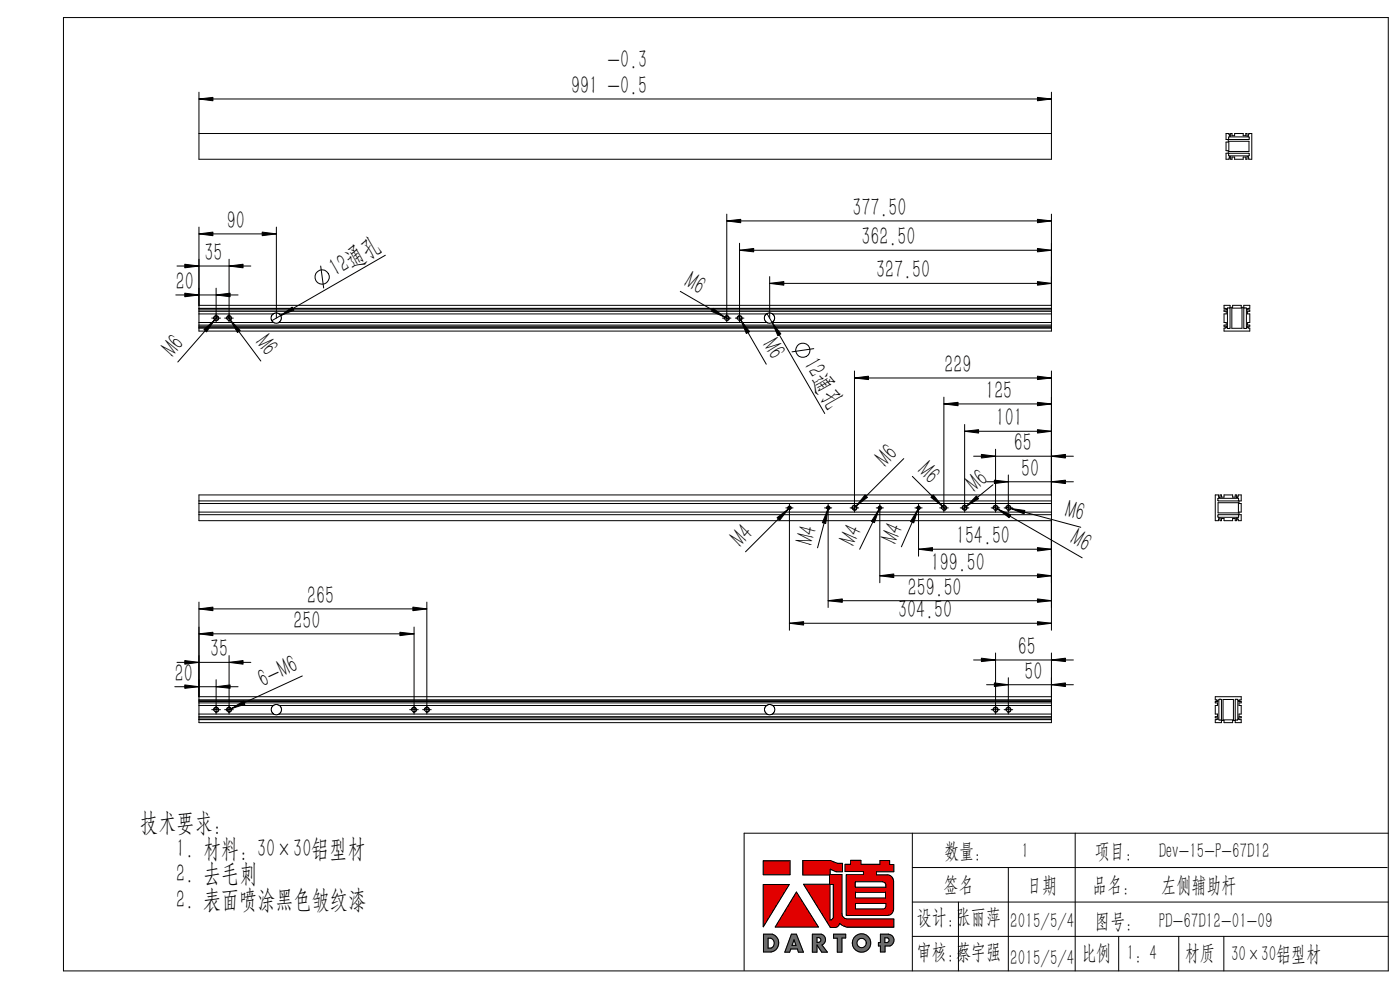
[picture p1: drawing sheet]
<svg xmlns="http://www.w3.org/2000/svg" width="297mm" height="210mm" viewBox="0 0 297 210" stroke-linecap="round" stroke-linejoin="round" font-family="sans-serif">
<g fill="none" stroke="#000" stroke-width=".21">
<path d="M13.5 3.7h281v202.3h-281zM42.2 19.6v14.2h180.9v-14.2M42.2 28.3h180.9M42.2 21h180.9M260.1 28.3h.6l.1 .6h.3v-.6h.3v.5h.5v-.5h1.8v.5h.6v-.5h.2v.6h.3l.1-.6h.7v5.5h-.7l-.1-.6h-.3v.6h-.2v-.5h-.6v.5h-1.8v-.5h-.5v.5h-.3v-.6h-.3l-.1 .6h-.6v-1.3h.5v-.5h-.5v-1.9h.5v-.5h-.5zM260.7 29h4.3v.5l-4.3 .1zM260.7 32.5h4.3v.5l-4.3 .1zM260.7 30h4.3v2.1h-4.3zM37.5 56.4h15.7M42.2 49.6h16.4M48.6 55v13.4M58.6 48.2v19.3"/>
<path d="M68 56.4l.7 4.7M81.7 54.1l-24 13.9M154.2 45.4v23M154.2 46.9h68.9M156.9 51.6v16.8M156.9 53.1h66.2M163.3 58.7v8.8M223.1 45.4v24.8h-180.9v-22M37.3 62.6h13.2M42.2 66.6h15.8l.5-.2 .7 .2M42.2 64.8h180.9M42.2 65.4h180.9"/>
<path d="M42.2 65.7h180.9M42.2 66h180.9M42.2 68.4h15.8M42.2 69.2h180.9M42.2 69h180.9M42.2 69.6h180.9M42.2 65.5h180.9M42.2 69.5h180.9M44.9 67.5h1.9M45.3 67.6a.55 .55 0 0 1 .5-.7 .55 .55 0 0 1 .6 .6 .55 .55 0 0 1-.7 .5M45.8 61.1v7.3M46.2 67.1l-8.5 9.7"/>
<path d="M47.7 67.5h1.8M48 67.6a.56 .56 0 0 1 .5-.7 .56 .56 0 0 1 .7 .6 .56 .56 0 0 1-.8 .5M48.3 67.1l7 9.5M58 66.5l-.4 .4-.1 .6 .1 .5 .4 .4M58 68.4l.5 .2 .6-.2h103.6M59.2 66.6l.4 .4 .1 .6-.5 .8M59.2 66.6h103.5l.4-.2 .8 .2M144.3 61.8l10.3 6M153.2 67.5h1.9M153.6 67.6a.56 .56 0 0 1 .5-.7 .56 .56 0 0 1 .6 .6 .56 .56 0 0 1-.7 .5M156 67.5h1.8M156.4 67.6a.55 .55 0 0 1 .5-.7 .55 .55 0 0 1 .6 .6 .55 .55 0 0 1-.7 .5"/>
<path d="M156.6 67l6 10.3M162.6 66.5l-.3 .4-.2 .6 .2 .5 .4 .4M162.7 68.4l.5 .2 .6-.2h59.3M162.7 66.5l12.3 21.2M163.3 60.1h59.8M163.9 66.6l.4 .4v.6l-.1 .5-.4 .3M163.9 66.6h59.2M172.6 74l-4.6 .6M181.3 78.7v29.9M223.1 78.7v55M259.7 64.8h1.2v.4h.6v-.4h1.8v.4h.6v-.4h1.2v.6l-.5 .1v.2h.5v.3h-.4v.6h.4v1.8h-.4v.6h.4v.2h-.5v.3l.5 .1v.6h-5.4v-.6l.5-.1v-.3h-.5v-.2h.4v-.6h-.4v-1.8h.4v-.6h-.4v-.3h.5v-.2l-.5-.1zM260.4 65.3h.5v4.4l-.5-.1z"/>
<path d="M261.3 65.4h2.2v4.2h-2.2zM263.9 65.3h.5v4.4l-.5-.1zM181.3 80.2h41.8M191.7 97.3l-10.8 10.8M200.2 84.2v24.4M200.2 85.7h22.9M204.6 90v18.6M204.6 91.5h18.5M206.5 96.8h21.2M211.2 95.3v13.3M42.2 106.3h180.9M42.2 106.8h180.9"/>
<path d="M42.2 108.6h180.9M42.2 109.2h180.9M166.7 107.7h1.5M167.1 107.8a.37 .37 0 0 1 .4-.5 .37 .37 0 0 1 .4 .5 .37 .37 0 0 1-.5 .3M167.5 107v26.7M167.7 107.4l-9.5 9.7M174.9 107.7h1.5M175.3 107.8a.37 .37 0 0 1 .4-.5 .37 .37 0 0 1 .4 .5 .37 .37 0 0 1-.5 .3M175.6 108.1l-2.2 8.1M175.7 107v21.9M175.8 107.4l-.2 .7M180.3 107.7h1.9"/>
<path d="M180.7 107.9a.55 .55 0 0 1 .5-.7 .55 .55 0 0 1 .6 .6 .55 .55 0 0 1-.7 .4M185.9 107.7h1.5M186.3 107.8a.37 .37 0 0 1 .3-.5 .37 .37 0 0 1 .4 .5 .37 .37 0 0 1-.4 .3M186.6 107v16.6M186.8 107.4l-4.4 9.1M193.5 101l7.1 7.1M194.1 107.7h1.5M194.5 107.8a.37 .37 0 0 1 .3-.5 .37 .37 0 0 1 .5 .5 .37 .37 0 0 1-.5 .3M194.9 107v11M194.9 116.5h28.2M195 107.4l-3.8 8.6M199.3 107.7h1.9"/>
<path d="M199.7 107.9a.54 .54 0 0 1 .5-.7 .54 .54 0 0 1 .6 .6 .54 .54 0 0 1-.7 .4M203.7 107.7h1.8M204.1 107.9a.55 .55 0 0 1 .5-.7 .55 .55 0 0 1 .6 .6 .55 .55 0 0 1-.7 .4M209.3 102.2h18.4M210.3 107.7h1.8M210.7 107.9a.55 .55 0 0 1 .4-.7 .55 .55 0 0 1 .6 .6 .55 .55 0 0 1-.7 .4M210.7 102.8l-6.5 5.3M210.7 107.4l18.9 10.9M213 107.7h1.8M213.4 107.9a.55 .55 0 0 1 .5-.7 .55 .55 0 0 1 .6 .6 .55 .55 0 0 1-.7 .4M213.4 107.6l15.9 4.2M213.9 100.8v7.8"/>
<path d="M223.1 105h-180.9v5.4h180.9M257.8 105h.7l.1 .5h.2v-.5h.3v.5h.6v-.5h1.8v.5h.5v-.5h.3v.5h.3l.1-.5h.6v1.3h-.5v.5h.5v1.8h-.5v.6h.5v1.2h-.6l-.1-.5h-.3v.5h-.3v-.4h-.5v.4h-1.8v-.4h-.6v.4h-.3v-.5h-.2l-.1 .5h-.7zM258.4 105.8l4.3-.1 .1 .5-4.4 .1zM258.4 109.2h4.3l.1 .5h-4.4zM258.4 106.6h4.3v2.2h-4.3zM42.2 127.7v25.6h180.9v-14.8M42.2 129.2h48.4M42.2 134.5h45.6M48.6 139.1v12.4M87.8 133v18.5M90.6 127.7v23.8M167.5 132.2h55.6"/>
<path d="M175.7 127.4h47.4M186.6 122.1h36.5M206.5 140h21.2M211.2 138.5v13M37.1 145.7h13.4M37.5 140.5h15.7M42.2 151.5h15.9l.4 .1 .7-.1M42.2 147.8h180.9M42.2 148.5h180.9M42.2 149.1h180.9M42.2 148.8h180.9M42.2 149.6h15.8"/>
<path d="M42.2 152h180.9M42.2 152.3h180.9M42.2 152.7h180.9M42.2 152.6h180.9M44.9 150.5h1.9M45.3 150.7a.55 .55 0 0 1 .6-.7 .55 .55 0 0 1 .5 .6 .55 .55 0 0 1-.7 .5M45.8 144.2v7.3M47.7 150.5h1.8M48 150.7a.56 .56 0 0 1 .6-.7 .56 .56 0 0 1 .6 .6 .56 .56 0 0 1-.8 .5M58 149.6l-.3 .3-.2 .5 .1 .6 .4 .4M58 149.6l.5-.2 .7 .2h103.5M59.2 149.6l.4 .4 .1 .5-.1 .5-.4 .5"/>
<path d="M59.2 151.5h103.5l.5 .1 .7-.1M64.1 143.4l-16 7.4M86.9 150.5h1.8M87.3 150.7a.56 .56 0 0 1 .5-.7 .56 .56 0 0 1 .6 .6 .56 .56 0 0 1-.7 .5M89.7 150.5h1.8M90 150.7a.55 .55 0 0 1 .6-.7 .55 .55 0 0 1 .5 .6 .55 .55 0 0 1-.7 .5M162.7 149.6l-.3 .3-.2 .5 .1 .6 .4 .4M162.7 149.6l.4-.2 .8 .2h59.2M163.9 149.6l.4 .4 .1 .5-.1 .5-.4 .5M163.9 151.5h59.2M209.3 145.2h18.4M210.3 150.5h1.8"/>
<path d="M210.7 150.7a.56 .56 0 0 1 .5-.7 .56 .56 0 0 1 .6 .6 .56 .56 0 0 1-.8 .5M213 150.5h1.8M213.4 150.7a.56 .56 0 0 1 .5-.7 .56 .56 0 0 1 .6 .6 .56 .56 0 0 1-.7 .5M213.9 143.8v7.7M257.8 147.8h5.5v.7h-.5v.3h.5v.3h-.5v.5h.5v1.9h-.5v.5h.5v.3h-.5v.3l.5 .1v.6h-1.3v-.5h-.5v.5h-1.8v-.5h-.6v.5h-1.3v-.6l.6-.1v-.3h-.6v-.3h.5v-.5h-.5v-1.9h.5v-.5h-.5v-.3h.6v-.3h-.6zM258.6 148.4h.5v4.3h-.5zM259.5 148.4h2.2v4.3h-2.2zM262 148.4l.5-.1 .1 .2v4.2h-.6zM193.5 176.7v29.3M228.1 176.7v29.3M294.5 176.7h-136.6v29.2M161.9 187.6h5.5l-5.5 9z"/>
<path d="M161.9 182.6h5.7v2.9h-5.7zM162 198.2h1.9a1.95 1.95 0 0 1 1.3 2 1.95 1.95 0 0 1-1.6 1.7h-1.6zM162.9 199a1.08 1.08 0 0 1 1.4 1.1 1.08 1.08 0 0 1-1.4 1zM167.9 198.2h1.1l1.4 3.8h-1l-.2-.7h-1.4l-.3 .7h-1zM168.4 199.3l.5 1.2h-.9zM169 189.2l4.6 7.4h-9.1zM170.3 182.5h5.8l1.5 .6h1.1v1.8h-1.3l-1.3-.5v1.1h2.5v8.3a1.16 1.16 0 0 0 1.1 1.1h9.9v1.8h-9.9l-1.6-.8-.6 .7-1.4 .1-5.6-9.1h5.5v-2h-5.7zM172.3 198.2h1.9a1.2 1.2 0 0 1 .9 1 1.2 1.2 0 0 1-.7 1.2l1.1 1.6h-1.2l-1-1.6v1.6h-1zM173.3 198.9h.4a.52 .52 0 0 1 .5 .5 .52 .52 0 0 1-.5 .5h-.4zM176.1 187.6h.7v7.1l-.4 .5h-.3zM176.8 198.2h2.6v.8h-.8v3h-1v-3h-.8zM179.3 183.3h1.2v-.8h2.1v.8h4.1v-.8h2v.9h.9v1.5h-3.7v.7h2.3a1.37 1.37 0 0 1 1.4 1.3v5.9a1.37 1.37 0 0 1-1.4 1.4h-8.7v-8.7h3.7v-.6h-3.9z"/>
<path d="M181.4 187h5.8a.73 .73 0 0 1 .7 .7v.5h-6.5zM181.5 191.6h6.5v.6a.65 .65 0 0 1-.7 .6h-5.8zM181.5 189.3h6.4v1.2h-6.4zM186.8 198.2h1.7a1.29 1.29 0 0 1 1.2 1.1 1.29 1.29 0 0 1-.9 1.4h-1.1v1.2h-.9v-1.2h-.4v-.8h.4zM187.7 198.9h.6a.52 .52 0 0 1 .3 .5 .52 .52 0 0 1-.4 .5h-.5zM193.5 191.3h101M193.5 198.6h101M193.5 184h100.8M203.3 191.3v14.7M213.9 184v22M237.3 198.6v7.4M250.1 198.6v7.4"/>
<path d="M259.6 198.6v7.4"/>
<circle cx="68.3" cy="58.8" r="1.52"/>
<circle cx="45.8" cy="67.5" r=".46"/>
<circle cx="48.6" cy="67.5" r=".46"/>
<circle cx="154.2" cy="67.5" r=".46"/>
<circle cx="156.9" cy="67.5" r=".45"/>
<circle cx="170.3" cy="74.3" r="1.52"/>
<circle cx="167.5" cy="107.7" r=".29"/>
<circle cx="175.7" cy="107.7" r=".29"/>
<circle cx="181.3" cy="107.7" r=".46"/>
<circle cx="186.6" cy="107.7" r=".29"/>
<circle cx="194.9" cy="107.7" r=".29"/>
<circle cx="200.2" cy="107.7" r=".47"/>
<circle cx="204.6" cy="107.7" r=".46"/>
<circle cx="211.2" cy="107.7" r=".46"/>
<circle cx="213.9" cy="107.7" r=".46"/>
<circle cx="45.8" cy="150.5" r=".46"/>
<circle cx="48.6" cy="150.5" r=".46"/>
<circle cx="87.8" cy="150.5" r=".46"/>
<circle cx="90.6" cy="150.6" r=".45"/>
<circle cx="211.2" cy="150.5" r=".46"/>
<circle cx="213.9" cy="150.6" r=".45"/>
<circle cx="182.8" cy="200" r="1.97"/>
<circle cx="182.8" cy="200" r=".99"/>
</g>
<g fill="#6a6a6a" stroke="#6a6a6a" stroke-width=".21">
<path d="M162 198.2v3.7l2-.1 .7-.5 .4-.7a1.9 1.9 0 0 0-1.2-2.4zM162.9 199l.8 .1 .6 .7-.2 .9-.5 .4h-.7z" fill-rule="evenodd"/>
<path d="M167.9 198.2l-1.4 3.8h1l.3-.7h1.4l.2 .7h1l-1.4-3.8zM168.4 199.3l.5 1.2h-.9z" fill-rule="evenodd"/>
<path d="M172.3 198.2v3.8h1v-1.6l1 1.6h1.2l-1.1-1.6 .5-.4 .2-.3v-.6l-.2-.5-.6-.4zM173.3 198.9h.5l.3 .2 .1 .3-.3 .4-.6 .1z" fill-rule="evenodd"/>
<path d="M176.8 198.2h2.6v.8h-.8v3h-1v-3h-.8z" fill-rule="evenodd"/>
<path d="M180.8 200a1.95 1.95 0 0 0 3.9 0 1.95 1.95 0 0 0-3.9 0zM181.8 200a1 1 0 0 1 2 0 1 1 0 0 1-2 0z" fill-rule="evenodd"/>
<path d="M186.8 198.2v1.7h-.4v.8h.4v1.2h.9v-1.2h1.1l.5-.3 .3-.6v-.7l-.2-.4-.6-.5zM187.7 198.9h.6l.3 .2v.4l-.1 .3-.8 .1z" fill-rule="evenodd"/>
</g>
<g fill="#e10000" stroke="#e10000" stroke-width=".21">
<path d="M161.9 187.6h5.5l-5.5 9z"/>
<path d="M169 189.2l4.6 7.4h-9.1z"/>
<path d="M161.9 182.6h5.7v2.9h-5.7z" fill-rule="evenodd"/>
<path d="M170.3 182.5v3.1h5.7v2h-5.5l5.6 9.1h1.2l.6-.4a.3 .3 0 0 1 .3-.4 .3 .3 0 0 1 .3 .3l1.2 .5h9.9v-1.8h-10.1l-.5-.2-.4-.8v-8.4h-2.5v-1.1l1.3 .5h1.3v-1.8h-1.1l-1.5-.6zM176.1 187.6h.7v7.1l-.4 .5h-.3z" fill-rule="evenodd"/>
<path d="M181.5 189.3h6.4v1.2h-6.4zM179.3 183.3v1.6h3.9v.6h-3.7v8.7h8.9l.6-.3 .3-.3 .3-.6-.1-6.5-.3-.5-.7-.4h-2.6v-.7h3.7v-1.5h-.9v-.9h-2v.8h-4.1v-.8h-2.1v.8zM181.4 187h5.9l.5 .4 .1 .8h-6.5zM181.5 191.6h6.5v.8l-.5 .4h-6z" fill-rule="evenodd"/>
</g>
<g fill="#000" stroke="#000" stroke-width=".21">
<path d="M42.2 21l3-.3v.7zM220.1 20.7l3 .3-3 .4zM39.2 56l3 .4-3 .4zM42.2 49.6l3-.4v.8zM48.6 56.4l3-.4v.8zM55.6 49.2l3 .4-3 .4zM154.2 46.9l2.9-.4v.7zM156.9 53.1l3-.4v.7zM220.1 52.7l3 .4-3 .3zM220.1 46.5l3 .4-3 .3zM39.2 62.2l3 .4-3 .3zM43.3 69.9l2.2-2-1.7 2.5z"/>
<path d="M45.8 62.6l3-.4v.7zM48.9 67.9l2.1 2.2-.6 .4zM59.6 66.9l2.4-1.7 .4 .6zM151.3 65.4l2.4 1.8-2.8-1.2zM157.2 67.9l1.8 2.5-.7 .3zM163.3 60.1l3-.4v.8zM163.8 68.5l1.9 2.3-.7 .4zM220.1 59.7l3 .4-3 .4zM181.3 80.2l2.9-.4v.7zM200.2 85.7l3-.4v.8zM204.6 91.5l3-.4v.8zM208.2 96.4l3 .4-3 .4z"/>
<path d="M223.1 96.8l2.9-.4v.8zM220.1 91.1l3 .4-3 .4zM220.1 85.3l3 .4-3 .4zM220.1 79.8l3 .4-3 .3zM164.8 109.8l2.4-1.8-1.8 2.4zM175.6 108.1l-.4 2.9-.7-.1zM183.5 105l.5 .5-2.3 1.8zM186.5 108l-1 2.9-.6-.3zM194.7 108l-.9 2.9-.6-.3zM194.9 116.5l2.9-.3v.7zM197.5 105.5l.5-.5 1.9 2.3zM207.1 105.2l.5 .6-2.5 1.6z"/>
<path d="M211.7 108l2.7 1.2-.3 .6zM210.9 101.9l3 .3-3 .4zM214.5 107.9l2.9 .4-.1 .7zM223.1 102.2l2.9-.3v.7zM220.1 116.2l3 .3-3 .4zM42.2 129.2l3-.4v.7zM42.2 134.5l3-.4v.7zM84.8 134.1l3 .4-3 .3zM87.6 128.8l3 .4-3 .3zM167.5 132.2l3-.3v.7zM175.7 127.4l3-.4v.8zM186.6 122.1l3-.3v.7z"/>
<path d="M208.2 139.6l3 .4-3 .3zM220.1 127l3 .4-3 .4zM220.1 121.8l3 .3-3 .4zM220.1 131.9l3 .3-3 .4zM223.1 140l2.9-.4v.7zM39.2 145.3l3 .4-3 .3zM39.2 140.1l3 .4-3 .4zM45.8 145.7l3-.4v.7zM48.6 140.5l3-.4v.8zM49.1 150.3l2.5-1.6 .3 .7zM210.9 144.9l3 .3-3 .4zM223.1 145.2l2.9-.3v.7z"/>
</g>
<g font-size="5.5">
<text x="128.9" y="14.5">-0.3</text>
<text x="121.2" y="19.9">991 -0.5</text>
<text x="180.8" y="45.8">377.50</text>
<text x="48.1" y="48.6">90</text>
<text x="182.7" y="52">362.50</text>
<text x="43.4" y="55.4">35</text>
<text x="71.2" y="58.8" transform="rotate(-30 71.2 58.8)">12通孔</text>
<text x="185.9" y="59.1">327.50</text>
<text x="37.3" y="61.5">20</text>
<text x="144.9" y="60.7" transform="rotate(30 144.9 60.7)">M6</text>
<text x="36.8" y="76" transform="rotate(-49 36.8 76)">M6</text>
<text x="54" y="72.7" transform="rotate(53 54 72.7)">M6</text>
<text x="161.6" y="73.2" transform="rotate(60 161.6 73.2)">M6</text>
<text x="170.3" y="77.1" transform="rotate(60 170.3 77.1)">12通孔</text>
<text x="200.4" y="79.1">229</text>
<text x="209" y="84.6">125</text>
<text x="211.2" y="90.4">101</text>
<text x="215.1" y="95.7">65</text>
<text x="188" y="99.2" transform="rotate(-45 188 99.2)">M6</text>
<text x="194.4" y="100.2" transform="rotate(45 194.4 100.2)">M6</text>
<text x="216.7" y="101.1">50</text>
<text x="206.9" y="104.5" transform="rotate(-39 206.9 104.5)">M6</text>
<text x="225.8" y="109.6" transform="rotate(15 225.8 109.6)">M6</text>
<text x="157.3" y="116.2" transform="rotate(-45 157.3 116.2)">M4</text>
<text x="172.3" y="115.9" transform="rotate(-75 172.3 115.9)">M4</text>
<text x="181.3" y="116" transform="rotate(-64 181.3 116)">M4</text>
<text x="190.2" y="115.5" transform="rotate(-66 190.2 115.5)">M4</text>
<text x="202.8" y="115.4">154.50</text>
<text x="226.8" y="115.2" transform="rotate(30 226.8 115.2)">M6</text>
<text x="197.5" y="121.1">199.50</text>
<text x="65.1" y="128.1">265</text>
<text x="190.5" y="131.1">304.50</text>
<text x="192.6" y="126.4">259.50</text>
<text x="62.3" y="133.4">250</text>
<text x="44.6" y="139.4">35</text>
<text x="215.9" y="138.9">65</text>
<text x="37.1" y="144.6">20</text>
<text x="55.8" y="145.8" transform="rotate(-25 55.8 145.8)">6-M6</text>
<text x="217.3" y="144.2">50</text>
<text x="29.8" y="176.2">技术要求:</text>
<text x="37.4" y="181.7">1. 材料: 30×30铝型材</text>
<text x="37.4" y="187.2">2. 去毛刺</text>
<text x="37.4" y="192.7">2. 表面喷涂黑色皱纹漆</text>
</g>
<g font-size="4.6">
<text x="200.3" y="182">数量：</text>
<text x="216.7" y="182">1</text>
<text x="232.3" y="182">项目：</text>
<text x="245.8" y="182">Dev-15-P-67D12</text>
<text x="200.2" y="189.2">签名</text>
<text x="217.9" y="189.2">日期</text>
<text x="231.7" y="189.2">品名：</text>
<text x="246.4" y="189.2">左侧辅助杆</text>
<text x="194.5" y="196">设计：张丽萍</text>
<text x="214.3" y="196.8">2015/5/4</text>
<text x="232.3" y="196.8">图号：</text>
<text x="245.8" y="196.8">PD-67D12-01-09</text>
<text x="194.5" y="203.3">审核：蔡宇强</text>
<text x="229.4" y="203.6">比例</text>
<text x="239.1" y="203.6">1：4</text>
<text x="251.4" y="203.6">材质</text>
<text x="261.1" y="203.9">30×30铝型材</text>
<text x="214.3" y="204.7">2015/5/4</text>
</g>
</svg>
